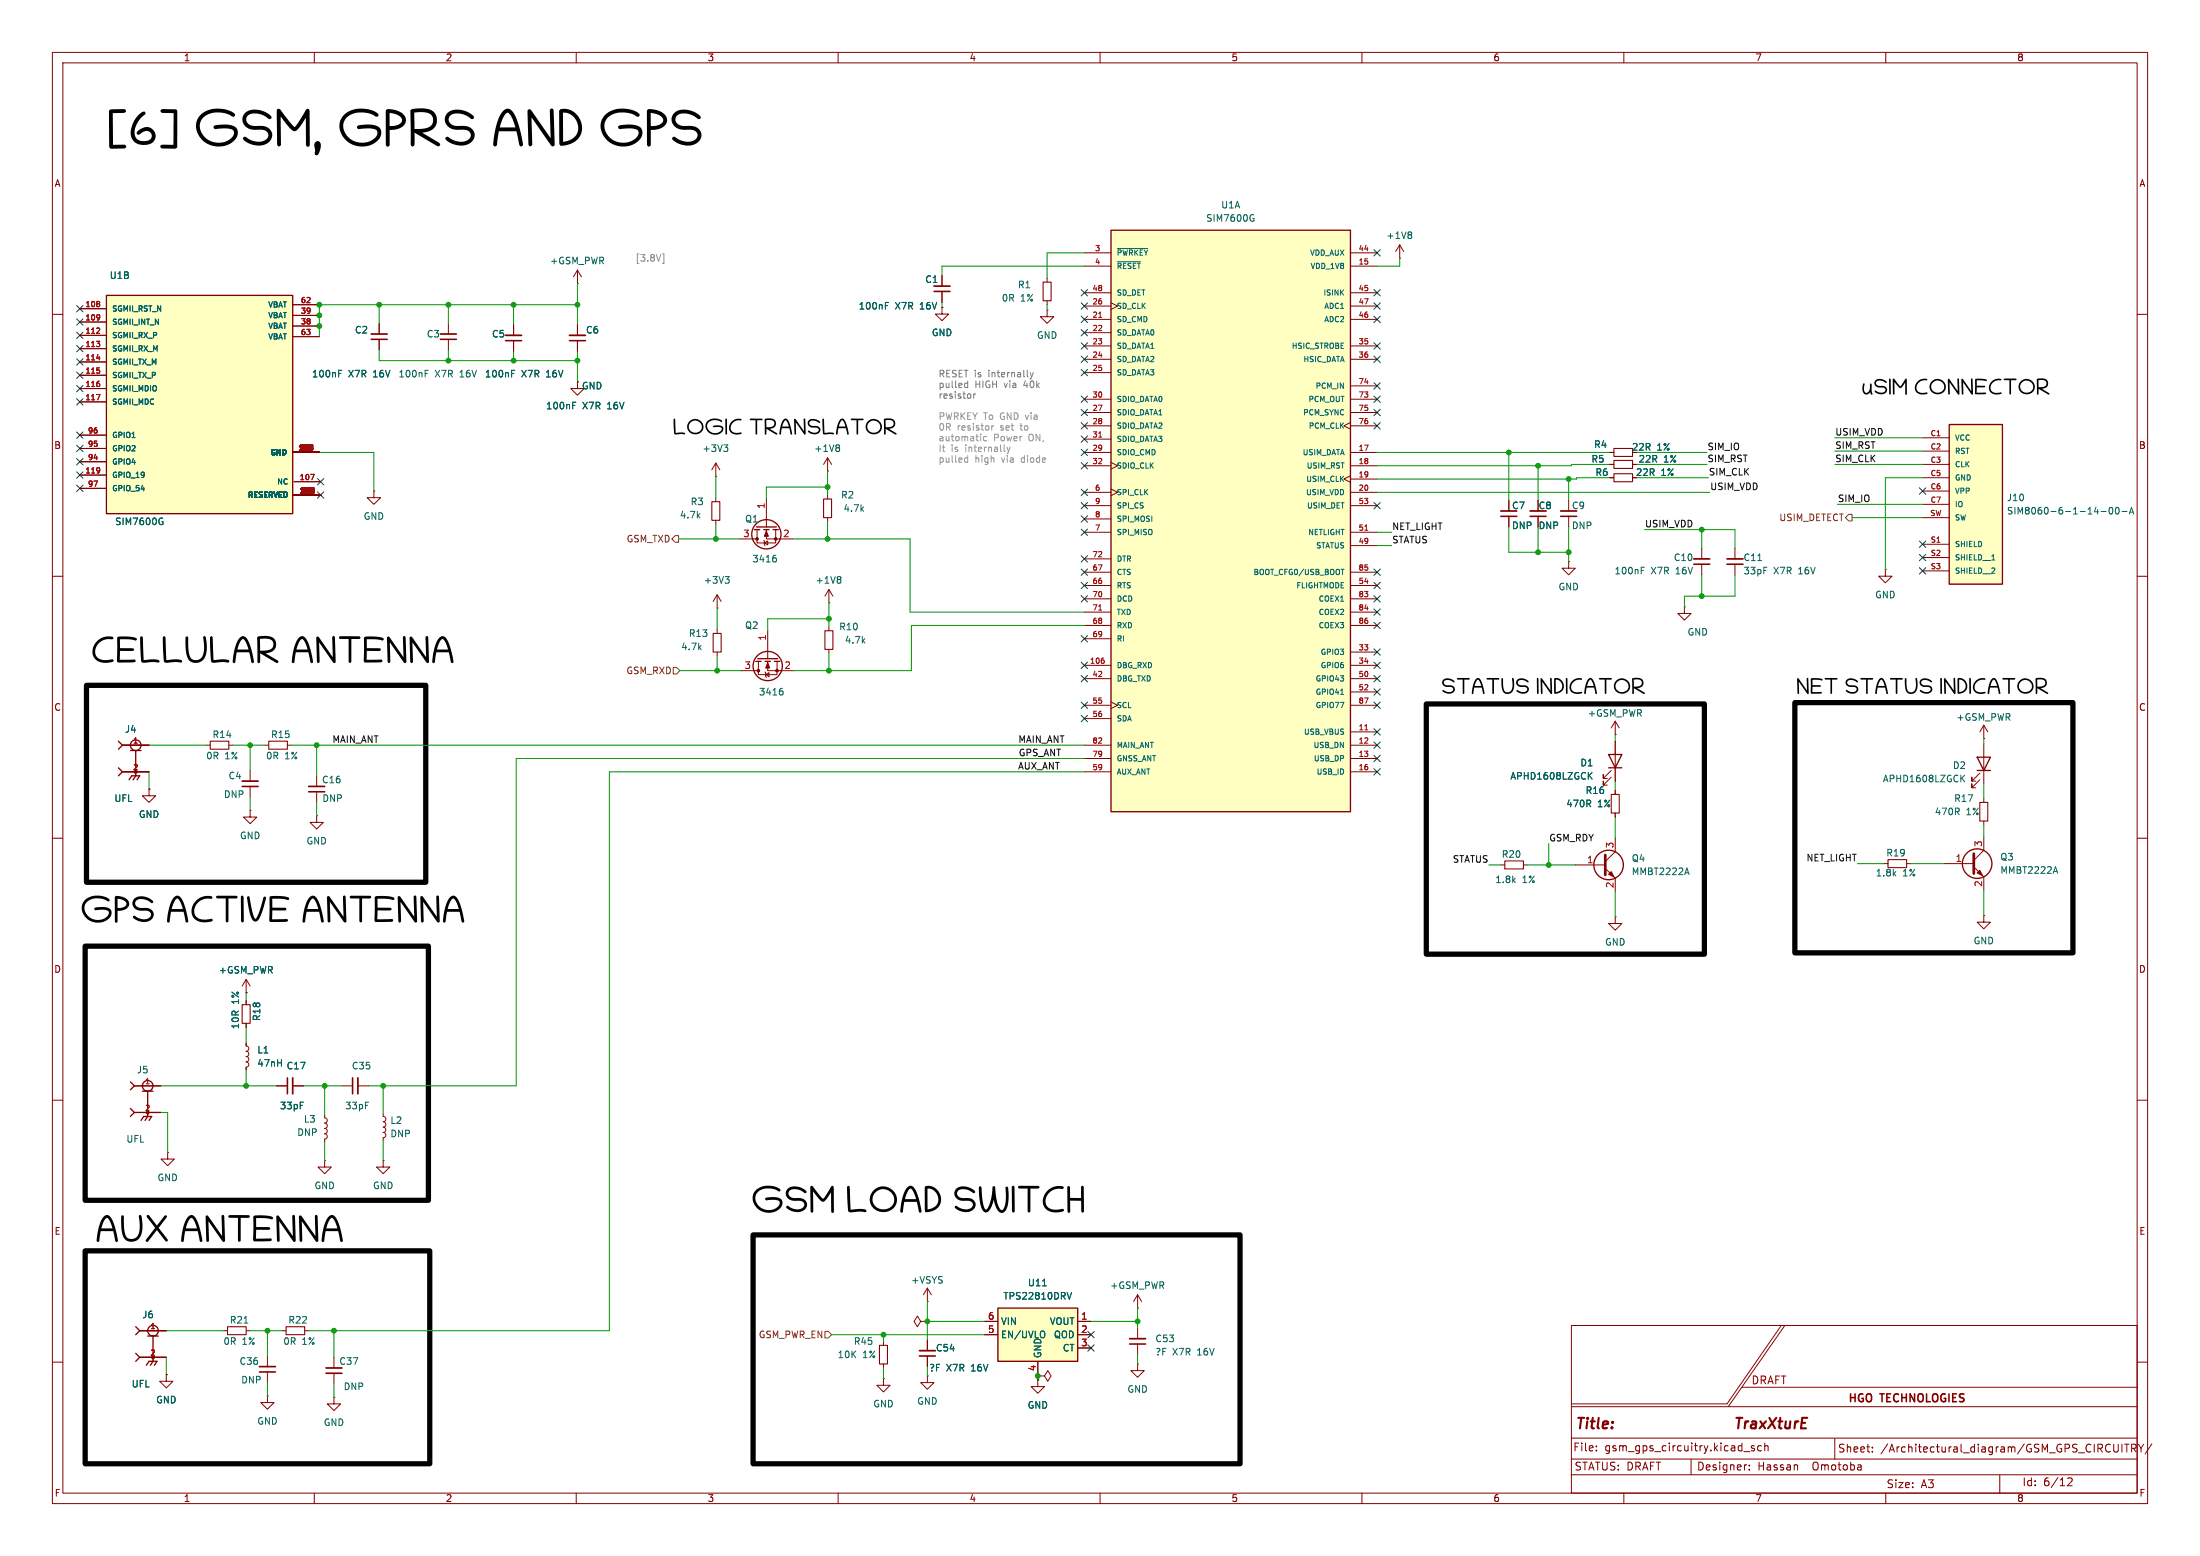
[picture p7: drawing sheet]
<svg xmlns="http://www.w3.org/2000/svg" width="420mm" height="297mm" viewBox="0 0 420 297" stroke-linecap="round" stroke-linejoin="round" font-family="sans-serif">
<g fill="none" stroke="#840000" stroke-width=".19">
<path d="M10 10h400v277h-400zM12 12h396v273h-396zM60 10v2M110 10v2M160 10v2M210 10v2M260 10v2M310 10v2M360 10v2M110.2 54.1h.1M110.2 51.6l-.7 1.2M110.2 51.6v2.5"/>
<path d="M110.2 51.6l.8 1.2M179.8 58.7v1.2h1.3l-1.3 1.3-1.2-1.3h1.2M179.8 58.7h.1M179.8 52.6v2M179.8 55.6v2.1M199.9 59.2v1.3h1.3l-1.3 1.2-1.3-1.2h1.3M199.9 59.2h.1M199.9 53.1v.7M199.9 57.4v.8M10 60h2M72.4 61.7v2.1M72.4 64.8v2"/>
<path d="M98 62v2M98 65v2.1M110.2 72.9v1.3h1.3l-1.3 1.2-1.2-1.2h1.2M110.2 72.9h.1M110.2 62v2M110.2 65v2.1M408 60h2M71.4 93.7v1.3h1.2l-1.2 1.3-1.3-1.3h1.3M71.4 93.7h.1M288 98.6v2M293.6 98.6v2M299.5 98.6v2"/>
<path d="M307.3 86.4h.8M307.3 88.6h.8M307.3 91.2h.8M311.7 88.6h.7M10 110h2M158.2 119.6v.8M299.5 107.2v1.3h1.2l-1.2 1.2-1.3-1.2h1.3M299.5 107.2h.1M408 110h2M136.9 120.1v.8M136.9 124.5v.7M141.5 128h3.3"/>
<path d="M144.8 126.2v2.6h3.5v-2.6M146 128.3l.3 1M146.2 128.8l.6-.4v.8zM146.6 126.2v1.8h5M146.6 120.4v5.3M158.2 124v.7M308.4 137.7l-.8 1.2M308.4 137.7v2.5M308.4 137.7l.7 1.2M10 160h2M308.4 140.2h.1M408 160h2"/>
<path d="M47 189.5h.1M47 186.9l.8 1.3M47 186.9v2.6M47 186.9l-.8 1.3M10 210h2M25.7 207.3h5M25.7 212.3h5M32 220v1.2h1.3l-1.3 1.3-1.3-1.3h1.3M32 220h.1M52.8 207.3h2.1M55.9 207.3h2M65.3 207.3h2"/>
<path d="M68.3 207.3h2.1M73.2 212.6v.5l.3 .1 .2 .4-.2 .4-.3 .1 .3 .1 .1 .3-.1 .5-.3 .1 .4 .3v.4l-.2 .3h-.2l.3 .2 .2 .4-.2 .3-.3 .2v.5M408 210h2M26.7 254h5M26.7 259.1h5M42.7 254h.7M47 254h.8M51.1 258.8v2.1M53.8 254h.8M58.2 254h.7M63.8 259.1v2M168.7 256v.8"/>
<path d="M175.8 252.2l-.7-1-.6 1 .6 1 .7-1h1.2M177 252.2h.1M177 248.4h.1M177 245.9v2.5M177 255.8v2M177 258.8v2.1M177 245.9l-.7 1.2M177 245.9l.8 1.2M300 253h108v32h-108zM340 253.1l-10.3 14.9h-29.6M340.7 253l-10.8 15.5M10 260h2"/>
<path d="M31.7 262.4v1.3h-1.2l1.2 1.2 1.3-1.2h-1.3M31.7 262.4h.1M51.1 266.4v1.3h-1.3l1.3 1.3 1.2-1.3h-1.2M51.1 266.4h.1M51.1 261.9v2M63.8 266.7v1.3h-1.3l1.3 1.2 1.2-1.2h-1.2M63.8 266.7h.1M63.8 262.1v2.1M168.7 263.1v1.3h1.2l-1.2 1.3-1.3-1.3h1.3M168.7 263.1h.1M168.7 260.3v.8M177 262.6v1.3h1.3l-1.3 1.3-1.2-1.3h1.2"/>
<path d="M177 262.6h.1M198.1 262.6h1.3l.6-1 .7 1-.7 1.1-.6-1.1M198.1 262.6h.1M198.1 263.4v1.3h1.3l-1.3 1.2-1.3-1.2h1.3M198.1 263.4h.1M217.2 260.3v1.3h1.2l-1.2 1.3-1.3-1.3h1.3M217.2 260.3h.1M300 278.5h108M300 274.5h108M300 268.5h108M304.8 276.8v.1M304.8 276v.2"/>
<path d="M322.8 278.5v2.9M332.6 264.8h75.5M332.9 277.1h1.1M333.3 279.6h.2M334 279.7v.1M334.9 276l-.4-.1-.2 .3 .1 .2 .5 .1v.4h-.6M336.3 276l-.5-.1-.3 .3 .2 .7h.6M336.9 276.1l.2-.2 .4 .1v.9M336.9 275.4v1.5M350.3 274.6v3.9M357.4 277v.2M357.4 276.2v.2"/>
<path d="M405.1 275.7v1.5M405.6 275.7h.8M406 275.7v1.5M406.9 276.5l.8-.1 .1-.2-.1-.4-.2-.1h-.6v1.5M407.3 276.5l.5 .7M408 260h2M408.2 275.7l.5 .8M408.7 276.5v.7M409.2 275.7l-.5 .8M410.8 275.6l-1.3 1.9M60 285v2M110 285v2"/>
<path d="M160 285v2M210 285v2M260 285v2M300 281.5h108M310 285v2M334 280.5v.1M360 285v2M381.8 281.6v3.4M394.7 282.2l.6-.1 .2 .1 .1 .3-.9 1.1h.9"/>
</g>
<g fill="none" stroke="#840000" stroke-width=".4">
<path d="M331.5 270.6h1.1M332.1 270.6l-.3 2M333.2 271.3l-.2 1.3M333.8 271.3l-.4 .1-.2 .3M334.4 271.4h.8l-.1 1.2M335.3 271.8l-.7 .1a.4 .4 0 0 0-.4 .3 .4 .4 0 0 0 .3 .4l.7-.1M336.1 271.3l.9 1.3M337.1 271.3l-1.2 1.3M337.8 270.6l1.1 2M339.1 270.6l-1.6 2M339.5 271.3h.8M339.9 270.6l-.2 1.7v.2l.4 .1"/>
<path d="M340.9 271.3v1.2a.57 .57 0 0 0 .7-.1M341.8 271.3l-.2 1.3"/>
</g>
<path d="M178.3 54.6h3.1M70.9 63.8h3M96.5 64h3.1M108.7 64h3.1M286.5 97.5h3.1M292.1 97.5h3M297.9 97.5h3.1M55.9 205.7v3.1M68.3 205.7v3.1M175.5 257.8h3.1M49.5 260.9h3.1M62.2 261.1h3.1" fill="none" stroke="#840000" stroke-width=".33"/>
<path d="M178.3 55.6h3.1M70.9 64.8h3M96.5 65h3.1M108.7 65h3.1M286.5 98.6h3.1M292.1 98.6h3M297.9 98.6h3.1M54.9 205.7v3.1M67.3 205.7v3.1M175.5 258.8h3.1M49.5 261.9h3.1M62.2 262.1h3.1" fill="none" stroke="#840000" stroke-width=".3"/>
<path d="M169 58.3h.4M169 57.7h.6M64.6 71.3h.5M64.6 70.7h.7M97.7 71.3h.4M97.7 70.7h.6M109.3 77.4h.5M109.3 76.8h.6M149.1 131.4h.3M149.3 131.9l.2 .2v.3l-.2 .3M46.6 252.5h.7" fill="none" stroke="#006464" stroke-width=".19"/>
<path d="M199.1 53.8h1.6v3.6h-1.6zM308.1 85.6h3.6v1.5h-3.6zM308.1 87.9h3.6v1.5h-3.6zM308.1 90.4h3.6v1.5h-3.6zM136.1 120.9h1.6v3.6h-1.6zM157.5 120.4h1.5v3.6h-1.5zM43.4 253.2h3.6v1.6h-3.6zM54.6 253.2h3.6v1.6h-3.6zM167.9 256.8h1.5v3.5h-1.5z" fill="none" stroke="#840000" stroke-width=".2"/>
<g fill="none" stroke="#840000" stroke-width=".25">
<path d="M144.3 126.2h1M144.7 125.7h3.8M146 126.2h1.1M147.8 126.2h1M24.9 211.6l.8 .7M24.9 206.5l.8 .8M25.7 212.3l-.8 .8M25.7 207.3l-.8 .7M25.7 207.3h5M25.7 212.3h5M26.9 213.9l.5-.8h1.6l-.6 .8M27.2 208.3h2"/>
<path d="M28.2 208.3v4.8l-.5 .8M25.9 258.3l.8 .8M25.9 253.2l.8 .8M26.7 259.1l-.8 .7M26.7 254l-.8 .8M26.7 254h5M26.7 259.1h5M28.2 255h2M29.2 255v4.8l-.5 .8M27.9 260.6l.5-.8h1.6l-.5 .8"/>
<circle cx="146.6" cy="127.1" r="2.79"/>
<circle cx="28.2" cy="207.3" r="1.02"/>
<circle cx="28.2" cy="212.3" r=".25"/>
<circle cx="29.2" cy="254" r="1.02"/>
<circle cx="29.2" cy="259.1" r=".25"/>
</g>
<g fill="#840000" stroke="#840000" stroke-width=".19">
<path d="M146.6 126.5l.3 1h-.7z"/>
<circle cx="148.3" cy="128" r=".25"/>
<circle cx="144.8" cy="128" r=".25"/>
</g>
<path d="M190.5 249.7h15.2v10.1h-15.2z" fill="#ffffc2"/>
<g fill="none" stroke="#840000" stroke-width=".25">
<path d="M307.1 144h2.5l-1.2 2.6zM307.1 146.6h2.5M190.5 249.7h15.2v10.1h-15.2z"/>
<circle cx="307.1" cy="165.1" r="2.82"/>
</g>
<g fill="none" stroke="#840000" stroke-width=".19">
<path d="M321.6 115.8v1.3h1.2l-1.2 1.3-1.3-1.3h1.3M321.6 115.8h.1M324.9 104.6v2.1M324.9 107.7v2M331.2 104.6v2.1M331.2 107.7v2M359.9 108.7v1.3h1.3l-1.3 1.3-1.3-1.3h1.3M359.9 108.7h.1M307.6 148.3l-1.5 1.6v-.8v.8h.7M307.6 147.1l-1.5 1.5v-.8v.8h.7M308.4 141.5v7.6M308.4 150.9v.7"/>
<path d="M308.4 155.2v.8M286.5 165.1h.8M290.8 165.1h.8M300.7 165.1h5.8M306.5 165.7l1.9 1.9v2.6M308.4 175v1.3h1.2l-1.2 1.2-1.3-1.2h1.3M308.4 175h.1M308.4 160v2.6l-1.9 1.9M359.7 164.8h.7M364 164.8h.7M62 216.4l.3 .2 .2 .3-.2 .4-.3 .1v.5M62 212.9v.5l.3 .1 .2 .4-.2 .3-.3 .2 .3 .1 .2 .4-.2 .3-.3 .2 .4 .2v.5l-.4 .3"/>
<path d="M62 221.5v1.3h1.2l-1.2 1.2-1.3-1.2h1.3M62 221.5h.1M73.2 221.5v1.3h1.2l-1.2 1.2-1.3-1.2h1.3M73.2 221.5h.1M188 252.2h2.5M188 254.8h2.5M198.1 259.8v2.6M205.7 252.2h2.6M205.7 254.8h2.6M205.7 257.3h2.6"/>
</g>
<path d="M313.3 108.9h.4M313.3 108.3h.6M335.6 107h.7M303.4 148l.5 .7M303.9 147.5l-.7 .7M321.7 166.6h.6M322 165.7l.5 1.2M199 245.4h.8M199.3 254.1l.2 .8M203.7 246.7l.4 1.3 .5-1.3" fill="none" stroke="#006464" stroke-width=".19"/>
<path d="M323.3 106.7h3.1M329.7 106.7h3" fill="none" stroke="#840000" stroke-width=".33"/>
<path d="M323.3 107.7h3.1M329.7 107.7h3" fill="none" stroke="#840000" stroke-width=".3"/>
<path d="M306.5 163.2v3.8" fill="none" stroke="#840000" stroke-width=".51"/>
<path d="M307.6 166.4l.5 1-1-.5z" fill="#840000" stroke="#840000" stroke-width=".19"/>
<path d="M307.6 151.6h1.5v3.6h-1.5zM287.3 164.3h3.5v1.6h-3.5zM360.4 164.1h3.6v1.5h-3.6z" fill="none" stroke="#840000" stroke-width=".2"/>
<path d="M372.1 81h10.2v30.5h-10.2z" fill="#ffffc2"/>
<g fill="none" stroke="#840000" stroke-width=".25">
<path d="M372.1 81h10.2v30.5h-10.2zM377.4 144.5h2.6l-1.3 2.6zM377.4 147.1h2.6"/>
<circle cx="377.4" cy="164.8" r="2.82"/>
</g>
<g fill="none" stroke="#840000" stroke-width=".19">
<path d="M85.6 61.7v2.1M85.6 64.8v2M367 83.6h5.1M367 86.1h5.1M367 88.6h5.1M367 91.2h5.1M367 93.7h5.1M367 96.3h5.1M367 98.8h5.1M367 103.9h5.1M367 106.4h5.1M367 109h5.1"/>
<path d="M378.7 138.4l-.7 1.3M378.7 138.4v2.6M378.7 138.4l.8 1.3M378 148.8l-1.6 1.6v-.8v.8h.8M378 147.6l-1.6 1.5v-.8v.8h.8M378.7 141h.1M378.7 142v7.6M378.7 152.4v.8M378.7 156.7v.8M378.7 159.8v2.5l-1.9 1.9M371.1 164.8h5.7M376.8 165.5l1.9 1.9v2.5"/>
<path d="M378.7 174.8v1.2h1.3l-1.3 1.3-1.3-1.3h1.3M378.7 174.8h.1"/>
</g>
<g fill="none" stroke="#006464" stroke-width=".19">
<path d="M81.2 71.3h.4M81.2 70.7h.6M401.1 97.6h1M402.7 97l.2-.2a.68 .68 0 0 1 .5 .7 .68 .68 0 0 1-.5 .6l-.3-.5zM404 96.9l.1-.1a.68 .68 0 0 1 .5 .7 .68 .68 0 0 1-.5 .6 .84 .84 0 0 1-.1-1.2zM405.1 97.6h1M406.5 98.1l.4-1.3 .4 1.3M406.6 97.8h.6M380.2 106.9h.6M374.5 148.5l.6 .7M375.1 148l-.8 .7M392.1 166.3h.6"/>
<path d="M392.4 165.4l.4 1.3"/>
</g>
<path d="M84.1 63.8h3" fill="none" stroke="#840000" stroke-width=".33"/>
<path d="M84.1 64.8h3" fill="none" stroke="#840000" stroke-width=".3"/>
<path d="M378 153.2h1.5v3.5h-1.5z" fill="none" stroke="#840000" stroke-width=".2"/>
<path d="M376.8 162.9v3.9" fill="none" stroke="#840000" stroke-width=".51"/>
<path d="M377.4 166.6l.6-.5 .5 1z" fill="#840000" stroke="#840000" stroke-width=".19"/>
<path d="M212.1 43.9h45.7v111h-45.7z" fill="#ffffc2"/>
<g fill="none" stroke="#840000" stroke-width=".25">
<path d="M212.1 43.9h45.7v111h-45.7zM144 101.1h1M144.4 100.6h3.8M145.8 101.1h1M147.6 101.1h1M22.6 146.6l.8 .7M22.6 141.5l.8 .7M23.4 147.3l-.8 .8M23.4 142.2l-.8 .8M23.4 142.2h5M23.4 147.3h5M24.6 148.8l.5-.7h1.6l-.5 .7"/>
<path d="M24.9 143.3h2M25.9 143.3v4.8l-.5 .7"/>
<circle cx="146.3" cy="102" r="2.79"/>
<circle cx="25.9" cy="142.2" r="1.02"/>
<circle cx="25.9" cy="147.3" r=".25"/>
</g>
<g fill="none" stroke="#840000" stroke-width=".19">
<path d="M207 50.8h5.1M207 58.4h5.1M207 48.3h5.1M207 55.9h5.1M212.1 57.8l1.3 .6-1.3 .7M257.8 50.8h5.1M257.8 58.4h5.1M257.8 48.3h5.1M257.8 55.9h5.1M267.2 49.3h.1M267.2 46.7l.8 1.3M267.2 46.7v2.6"/>
<path d="M267.2 46.7l-.8 1.3M207 61h5.1M207 63.5h5.1M207 66h5.1M207 68.6h5.1M207 71.1h5.1M207 78.7h5.1M207 76.2h5.1M257.8 61h5.1M257.8 66h5.1M257.8 68.6h5.1M257.8 78.7h5.1"/>
<path d="M257.8 76.2h5.1M257.8 73.7h5.1M136.7 90.9h.1M136.7 88.4v2.5M136.7 95v.8M136.7 99.3v.8M136.7 88.4l.7 1.3M136.7 88.4l-.8 1.3M146.3 95.3v5.3M158 89.9h.1M158 87.4v2.5M158 94.5v.8"/>
<path d="M158 98.8v.8M158 87.4l.7 1.2M158 87.4l-.8 1.2M207 86.4h5.1M207 88.9h5.1M207 94h5.1M207 81.3h5.1M207 83.8h5.1M207 96.5h5.1M207 99.1h5.1M212.1 88.3l1.3 .6-1.3 .6M212.1 93.3l1.3 .7-1.3 .6"/>
<path d="M257.8 90.8l-1.3 .6 1.3 .7M257.8 80.6l-1.3 .7 1.3 .6M257.8 86.4h5.1M257.8 88.9h5.1M257.8 91.4h5.1M257.8 94h5.1M257.8 81.3h5.1M257.8 96.5h5.1M136.9 116.1h.1M136.9 113.5l.8 1.3M136.9 113.5v2.6M136.9 113.5l-.8 1.3"/>
<path d="M141.2 102.9h3.3M144.5 101.1v2.5h3.6v-2.5M145.8 103.1l.2 1M145.9 103.6l.7-.3v.7zM146.3 101.1v1.8h5.1M158.2 115.1h.1M158.2 112.5l.8 1.3M158.2 112.5v2.6M158.2 112.5l-.7 1.3M207 101.6h5.1M207 111.8h5.1M207 109.2h5.1"/>
<path d="M207 119.4h5.1M207 114.3h5.1M207 116.8h5.1M207 106.7h5.1M257.8 104.1h5.1M257.8 101.6h5.1M257.8 111.8h5.1M257.8 109.2h5.1M257.8 119.4h5.1M257.8 114.3h5.1M257.8 116.8h5.1M207 127h5.1"/>
<path d="M207 129.5h5.1M207 134.6h5.1M207 137.2h5.1M207 121.9h5.1M212.1 134l1.3 .6-1.3 .7M257.8 127h5.1M257.8 139.7h5.1M257.8 124.5h5.1M257.8 129.5h5.1M257.8 132.1h5.1M257.8 134.6h5.1M23.4 142.2h5"/>
<path d="M23.4 147.3h5M28.4 150.6v1.3h-1.2l1.2 1.3 1.3-1.3h-1.3M28.4 150.6h.1M39.4 142.2h.7M43.7 142.2h.7M47.8 154.7v1.3h-1.3l1.3 1.2 1.2-1.2h-1.2M47.8 154.7h.1M47.8 147.1v2M47.8 150.1v2M50.5 142.2h.8M54.9 142.2h.7M60.5 155.7v1.3h-1.3l1.3 1.2 1.2-1.2h-1.2"/>
<path d="M60.5 155.7h.1M60.5 148.1v2M60.5 151.1v2.1M207 142.2h5.1M207 144.8h5.1M207 147.3h5.1M257.8 142.2h5.1M257.8 144.8h5.1M257.8 147.3h5.1M47 199.1v.5l.4 .2 .1 .3-.1 .4-.4 .2M47 191v.8M47 195.3v.8"/>
<path d="M47 200.7l.5 .3-.1 .5-.4 .2 .4 .1 .1 .4-.1 .3-.4 .2 .3 .1 .2 .4-.2 .4-.3 .1v.5M217.2 249.7h.1M217.2 247.1v2.6M217.2 253.5v2M217.2 256.5v2.1M217.2 247.1l-.8 1.3M217.2 247.1l.7 1.3"/>
</g>
<path d="M209.7 60.6h.6M209.7 83.4h.6M209.7 116.5h.6M260.5 101.2h.6M210.8 126.1v.4M260.5 139.3h.6" fill="none" stroke="#a90000" stroke-width=".19"/>
<g fill="none" stroke="#006464" stroke-width=".19">
<path d="M213.3 47.4h5.8M213.3 50h4.4M239 41h.3M239.2 41.7h.2v.4l-.4 .1M269.3 44.3l.2 .2-.2 .3 .2 .3v.2l-.2 .2M138.9 85.5l.1 .4-.3 .3M160.2 85.5l.1 .4-.3 .3M138.4 110.1h.8l-.4 .4M139 110.5l.2 .3v.3l-.2 .2M147.9 106h.2M148 106.5l.2 .2v.3l-.2 .3M160.3 110.1l.2 .2-.2 .3 .2 .2v.3l-.2 .2"/>
<path d="M256 108.7h.6M255.9 132.5h.6"/>
</g>
<path d="M46.2 149.1h3.1M58.9 150.1h3.1M215.6 255.5h3.1" fill="none" stroke="#840000" stroke-width=".33"/>
<path d="M46.2 150.1h3.1M58.9 151.1h3.1M215.6 256.5h3.1" fill="none" stroke="#840000" stroke-width=".3"/>
<path d="M135.9 95.8h1.5v3.5h-1.5zM157.2 95.3h1.5v3.5h-1.5zM40.1 141.5h3.6v1.5h-3.6zM51.3 141.5h3.6v1.5h-3.6zM46.2 191.8h1.6v3.5h-1.6z" fill="none" stroke="#840000" stroke-width=".2"/>
<g fill="#840000" stroke="#840000" stroke-width=".19">
<path d="M146.3 101.3l.4 1.1h-.8z"/>
<circle cx="148.1" cy="102.9" r=".25"/>
<circle cx="144.5" cy="102.9" r=".25"/>
</g>
<path d="M20.3 56.4h35.6v41.6h-35.6z" fill="#ffffc2"/>
<path d="M20.3 56.4h35.6v41.6h-35.6z" fill="none" stroke="#840000" stroke-width=".25"/>
<g fill="none" stroke="#840000" stroke-width=".19">
<path d="M15.2 58.9h5.1M55.9 58.2h5.1M179.8 58.7h.1M179.8 52.6v2M179.8 55.6v2.1M15.2 61.5h5.1M15.2 64h5.1M15.2 66.5h5.1M15.2 69.1h5.1M15.2 71.6h5.1M15.2 74.2h5.1M15.2 76.7h5.1"/>
<path d="M55.9 62.2h5.1M55.9 60.2h5.1M55.9 64.3h5.1M72.4 61.7v2.1M72.4 64.8v2M98 62v2M98 65v2.1M110.2 72.9h.1M110.2 62v2M110.2 65v2.1M15.2 90.7h5.1M15.2 88.1h5.1"/>
<path d="M15.2 85.6h5.1M15.2 83.1h5.1M15.2 93.2h5.1M55.9 86.4h5.1M56.1 94.5h5.1M56.1 91.9h5.1M288 98.6v2M293.6 98.6v2M307.3 86.4h.8M307.3 88.6h.8M307.3 91.2h.8M311.7 88.6h.7"/>
<path d="M23.4 142.2h5M23.4 147.3h5M28.4 150.6h.1M308.4 141.5v2.5M308.4 146.6v2.5M308.4 150.9v.7M308.4 155.2v.8M47 189.5h.1M47 191v.8M47 195.3v.8M47 199.1v.5M47 203.7v.5"/>
<path d="M52.8 207.3h2.1M55.9 207.3h2M26.7 254h5M26.7 259.1h5M177 255.8v2M177 258.8v2.1M188 252.2h2.5M188 254.8h2.5M198.1 259.8v2.6M205.7 252.2h2.6M205.7 254.8h2.6M205.7 257.3h2.6"/>
<path d="M31.7 262.4h.1M198.1 263.4h.1M198.1 262.6h.1"/>
</g>
<g fill="none" stroke="#a90000" stroke-width=".19">
<path d="M19 57.6v.3M19 58.1v.3M18.4 65.1h.6l-.3 .4M18.4 75.3h.7l-.4 1M18.5 68.4h.6M18.9 62.7l.1 .3-.6 .6h.6M19 60.2v.6M19 65.6v.5M19 70.7v.4M19 73.2v.5M19 60.5v.1M19 89.4v.6"/>
<path d="M19 89.7v.1M59 86h.7M59 85h.7l-.4 1M59.1 85.6h.6M59.3 94.1h.6M59.3 93.1h.6l-.3 .4M59.3 90.5h.7l-.5 1.1M59.4 93.8h.6M59.6 85.2l.1 .1M59.6 85.1v.8M59.6 85.4v.4M59.7 85.2l-.1 .1"/>
<path d="M59.7 85.4v.2M59.7 85.2l-.1 .2M59.7 85l-.4 .3M59.9 93.3v.7M59.9 93.2v.3M59.9 93.6v.1M59.9 93.7v.2"/>
</g>
<g fill="none" stroke="#006464" stroke-width=".19">
<path d="M169 58.3h.4M169 57.7h.6M64.6 71.3h.5M64.6 70.7h.7M97.7 71.3h.4M97.7 70.7h.6M109.3 77.4h.5M109.3 76.8h.6M30.8 98.9h.3M30.9 99.6h.2v.4l-.3 .1M303.4 148l.5 .7M303.9 147.5l-.7 .7"/>
<path d="M199 245.4h.8M199.3 254.1l.2 .8M203.7 246.7l.4 1.3 .5-1.3"/>
</g>
<path d="M352.9 98.2h.7v1.2h-.7l-.6-.6zM128.9 102.2h.6v1.3h-.6l-.6-.6zM128.5 127.4h.7l.6 .6-.6 .7h-.7zM157.5 254.1h.6l.6 .7-.6 .6h-.6z" fill="none" stroke="#725600" stroke-width=".19"/>
<path d="M184.2 88.2h.5M184.7 87v1.2M188.4 83.4l-.4-.1-.2 .2 .1 .6h.5M189.3 81.3v.8M189.7 81.3l-.4 .2M192.2 85.3l.3 .9M192.5 86.2l-.3 .4M192.8 85.3l-.3 .9" fill="none" stroke="#989898" stroke-width=".19"/>
<path d="M184.2 73.9h.5M184.2 73.2h.5M184.7 72.7v1.3M185.9 75.2v.8M186.2 75.2l-.3 .2M196.6 71.1l.3 .8M196.9 71.9l-.3 .5M197.3 71.1l-.4 .8" fill="none" stroke="#7f7f7f" stroke-width=".19"/>
<path d="M126.4 48.5h.3v1.8h-.3" fill="none" stroke="#8f8f8f" stroke-width=".19"/>
<path d="M16.5 130.8h64.8v37.6h-64.8zM272.3 134.4h53.1v47.7h-53.1zM342.6 134.1h53.1v47.8h-53.1zM16.3 180.6h65.5v48.5h-65.5zM16.3 238.8h65.7v40.6h-65.7zM143.8 235.7h92.9v43.7h-92.9z" fill="none" stroke="#000" stroke-width="1"/>
<g fill="none" stroke="#009600" stroke-width=".19">
<path d="M72.4 58.2v3.5M85.6 58.2v3.5M98 58.2v3.8M110.2 58.2h-49.2v6.1M110.2 54.1v7.9M179.8 57.7v1M199.9 58.2v1M207 50.8h-27.2v1.8M207 48.3h-7.1v4.8M267.2 49.3v1.5h-4.3M72.4 66.8v2h37.8M85.6 66.8v2"/>
<path d="M98 67.1v1.7M110.2 67.1v5.8M61 86.4h10.4v7.3M136.7 90.9v4.1M158 93h-11.7v2.3M158 89.9v4.6M158 99.6v3.3M262.9 86.4h44.4M262.9 94h63.5M288 86.4v9.1M293.6 88.9v6.6M299.5 91.4v4.1"/>
<path d="M307.3 88.6h-7.3v.3h-37.1M307.3 91.2h-6.3v.2h-38.1M312.4 88.6h13.5M312.4 91.2h13.7M312.4 86.4h13.5M350.3 88.6h16.7M350.3 83.6h16.7M350.3 86.1h16.7M350.8 96.3h16.2M353.6 98.8h13.4M367 91.2h-7.1v17.5M129.5 102.9h11.7"/>
<path d="M136.7 100.1v2.8M136.9 116.1v4M151.4 102.9h22.3v13.9h33.3M158.2 118.1h-11.6v2.3M158.2 115.1v4.5M207 119.4h-33v8.6h-22.4M262.9 101.6h2.8M262.9 104.1h2.8M288 100.6v4.8h11.5M293.6 100.6v4.8M299.5 100.6v6.6M313.9 101.1h17.3v3.5"/>
<path d="M324.9 101.1v3.5M324.9 109.7v4.1M331.2 109.7v4.1h-9.6v2M129.8 128h11.7M136.9 125.2v2.8M158.2 124.7v3.3M28.4 142.2h11M28.4 147.3v3.3M44.4 142.2h6.1M47.8 142.2v4.9M47.8 152.1v2.6M55.6 142.2h151.4"/>
<path d="M60.5 142.2v5.9M60.5 153.2v2.5M207 144.8h-108.4v62.5h-28.2M207 147.3h-90.7v106.7h-57.4M308.4 140.2v1.3M308.4 149.1v1.8M308.4 156v4M378.7 141v1M378.7 149.6v2.8M378.7 157.5v2.3M284.2 165.1h2.3M291.6 165.1h9.1"/>
<path d="M295.7 161v4.1M308.4 170.2v4.8M354.6 164.8h5.1M364.7 164.8h6.4M378.7 169.9v4.9M47 189.5v1.5M47 196.1v3M30.7 207.3h22.1M30.7 212.3h1.3v7.7M47 204.2v3.1M57.9 207.3h7.4M62 207.3v5.6"/>
<path d="M62 217.9v3.6M73.2 207.3v5.3M73.2 217.7v3.8M31.7 254h11M31.7 259.1v3.3M47.8 254h6M51.1 254v4.8M63.8 254v5.1M158.7 254.8h29.3M168.7 254.8v1.2M177 248.4v7.4M177 252.2h11"/>
<path d="M208.3 252.2h8.9M217.2 249.7v3.8M217.2 258.6v1.7M51.1 263.9v2.5M63.8 264.2v2.5M168.7 261.1v2M177 260.9v1.7M198.1 262.4v1"/>
</g>
<g fill="none" stroke="#000084" stroke-width=".19">
<path d="M14.6 58.3l1.2 1.2M15.8 58.3l-1.2 1.2M206.4 55.3l1.2 1.2M206.4 57.8l1.2 1.2M207.6 55.3l-1.2 1.2M207.6 57.8l-1.2 1.2M262.3 47.7l1.2 1.2M262.3 57.8l1.2 1.2M262.3 55.3l1.2 1.2M263.5 57.8l-1.2 1.2M263.5 55.3l-1.2 1.2M263.5 47.7l-1.2 1.2"/>
<path d="M14.6 71l1.2 1.2M14.6 68.5l1.2 1.2M14.6 63.4l1.2 1.2M14.6 73.6l1.2 1.2M14.6 65.9l1.2 1.3M14.6 76.1l1.2 1.2M14.6 60.9l1.2 1.2M15.8 71l-1.2 1.2M15.8 68.5l-1.2 1.2M15.8 63.4l-1.2 1.2M15.8 73.6l-1.2 1.2M15.8 65.9l-1.2 1.3"/>
<path d="M15.8 76.1l-1.2 1.2M15.8 60.9l-1.2 1.2M206.4 70.5l1.2 1.2M206.4 75.6l1.2 1.2M206.4 60.4l1.2 1.2M206.4 65.4l1.2 1.2M206.4 68l1.2 1.2M206.4 62.9l1.2 1.2M206.4 78.1l1.2 1.2M207.6 70.5l-1.2 1.2M207.6 75.6l-1.2 1.2M207.6 60.4l-1.2 1.2"/>
<path d="M207.6 65.4l-1.2 1.2M207.6 68l-1.2 1.2M207.6 62.9l-1.2 1.2M207.6 78.1l-1.2 1.2M262.3 60.4l1.2 1.2M262.3 73.1l1.2 1.2M262.3 65.4l1.2 1.2M262.3 68l1.2 1.2M262.3 75.6l1.2 1.2M262.3 78.1l1.2 1.2M263.5 73.1l-1.2 1.2M263.5 65.4l-1.2 1.2"/>
<path d="M263.5 78.1l-1.2 1.2M263.5 60.4l-1.2 1.2M263.5 68l-1.2 1.2M263.5 75.6l-1.2 1.2M14.6 85l1.2 1.2M14.6 92.6l1.2 1.2M14.6 82.4l1.2 1.3M14.6 87.5l1.2 1.2M14.6 90.1l1.2 1.2M15.8 85l-1.2 1.2M15.8 92.6l-1.2 1.2M15.8 82.4l-1.2 1.3"/>
<path d="M15.8 87.5l-1.2 1.2M15.8 90.1l-1.2 1.2M60.6 91.3l1.2 1.3M60.6 93.9l1.2 1.2M61.8 91.3l-1.2 1.3M61.8 93.9l-1.2 1.2M206.4 80.7l1.2 1.2M206.4 88.3l1.2 1.2M206.4 85.8l1.2 1.2M206.4 83.2l1.2 1.2M206.4 93.4l1.2 1.2M206.4 95.9l1.2 1.2"/>
<path d="M206.4 98.5l1.2 1.2M207.6 80.7l-1.2 1.2M207.6 88.3l-1.2 1.2M207.6 85.8l-1.2 1.2M207.6 83.2l-1.2 1.2M207.6 93.4l-1.2 1.2M207.6 95.9l-1.2 1.2M207.6 98.5l-1.2 1.2M262.3 95.9l1.2 1.2M262.3 80.7l1.2 1.2M263.5 95.9l-1.2 1.2M263.5 80.7l-1.2 1.2"/>
<path d="M366.4 93.1l1.2 1.2M367.6 93.1l-1.2 1.2M206.4 108.6l1.2 1.2M206.4 113.7l1.2 1.2M206.4 111.2l1.2 1.2M206.4 106.1l1.2 1.2M206.4 101l1.2 1.2M207.6 108.6l-1.2 1.2M207.6 113.7l-1.2 1.2M207.6 111.2l-1.2 1.2M207.6 106.1l-1.2 1.2M207.6 101l-1.2 1.2"/>
<path d="M262.3 113.7l1.2 1.2M262.3 108.6l1.2 1.2M262.3 111.2l1.2 1.2M262.3 116.2l1.2 1.2M262.3 118.8l1.2 1.2M263.5 113.7l-1.2 1.2M263.5 108.6l-1.2 1.2M263.5 111.2l-1.2 1.2M263.5 116.2l-1.2 1.2M263.5 118.8l-1.2 1.2M366.4 108.4l1.2 1.2M366.4 105.8l1.2 1.2"/>
<path d="M366.4 103.3l1.2 1.2M367.6 108.4l-1.2 1.2M367.6 105.8l-1.2 1.2M367.6 103.3l-1.2 1.2M206.4 126.4l1.2 1.2M206.4 128.9l1.2 1.2M206.4 121.3l1.2 1.2M206.4 136.6l1.2 1.2M206.4 134l1.2 1.2M207.6 126.4l-1.2 1.2M207.6 128.9l-1.2 1.2M207.6 121.3l-1.2 1.2"/>
<path d="M207.6 136.6l-1.2 1.2M207.6 134l-1.2 1.2M262.3 134l1.2 1.2M262.3 128.9l1.2 1.2M262.3 126.4l1.2 1.2M262.3 123.9l1.2 1.2M262.3 131.5l1.2 1.2M262.3 139.1l1.2 1.2M263.5 134l-1.2 1.2M263.5 128.9l-1.2 1.2M263.5 126.4l-1.2 1.2M263.5 123.9l-1.2 1.2"/>
<path d="M263.5 131.5l-1.2 1.2M263.5 139.1l-1.2 1.2M262.3 144.2l1.2 1.2M262.3 141.6l1.2 1.2M262.3 146.7l1.2 1.2M263.5 144.2l-1.2 1.2M263.5 141.6l-1.2 1.2M263.5 146.7l-1.2 1.2M207.7 254.2l1.2 1.2M207.7 256.7l1.2 1.2M208.9 254.2l-1.2 1.2M208.9 256.7l-1.2 1.2"/>
</g>
<g fill="#009600" stroke="#009600" stroke-width=".19">
<circle cx="61" cy="58.2" r=".46"/>
<circle cx="61" cy="60.2" r=".46"/>
<circle cx="72.4" cy="58.2" r=".46"/>
<circle cx="61" cy="62.2" r=".46"/>
<circle cx="136.7" cy="102.9" r=".46"/>
<circle cx="158" cy="102.9" r=".46"/>
<circle cx="158" cy="93" r=".46"/>
<circle cx="60.5" cy="142.2" r=".46"/>
<circle cx="47.8" cy="142.2" r=".46"/>
<circle cx="47" cy="207.3" r=".46"/>
<circle cx="63.8" cy="254" r=".46"/>
<circle cx="51.1" cy="254" r=".46"/>
<circle cx="158.2" cy="128" r=".46"/>
<circle cx="158.2" cy="118.1" r=".46"/>
<circle cx="136.9" cy="128" r=".46"/>
<circle cx="110.2" cy="58.2" r=".46"/>
<circle cx="98" cy="68.8" r=".46"/>
<circle cx="98" cy="58.2" r=".46"/>
<circle cx="85.6" cy="58.2" r=".46"/>
<circle cx="85.6" cy="68.8" r=".46"/>
<circle cx="110.2" cy="68.8" r=".46"/>
<circle cx="62" cy="207.3" r=".46"/>
<circle cx="73.2" cy="207.3" r=".46"/>
<circle cx="324.9" cy="113.8" r=".46"/>
<circle cx="198.1" cy="262.6" r=".46"/>
<circle cx="177" cy="252.2" r=".46"/>
<circle cx="168.7" cy="254.8" r=".46"/>
<circle cx="217.2" cy="252.2" r=".46"/>
<circle cx="288" cy="86.4" r=".46"/>
<circle cx="293.6" cy="88.9" r=".46"/>
<circle cx="299.5" cy="105.4" r=".46"/>
<circle cx="299.5" cy="91.4" r=".46"/>
<circle cx="293.6" cy="105.4" r=".46"/>
<circle cx="324.9" cy="101.1" r=".46"/>
<circle cx="295.7" cy="165.1" r=".46"/>
</g>
<text font-size="9.7" x="20.3" y="30.3">[6] GSM, GPRS ANDGPS</text>
<g font-size="7">
<text x="17.3" y="128.3">CELLULARANTENNA</text>
<text x="15.2" y="177.8">GPS ACTIVEANTENNA</text>
<text x="143.3" y="233.2">GSM LOADSWITCH</text>
<text x="18.1" y="238.7">AUX ANTENNA</text>
</g>
<g font-size="4.2">
<text x="355.3" y="76.3">uSIMCONNECTOR</text>
<text x="128.4" y="84">LOGIC TRANSLATOR</text>
<text x="275.1" y="133.5">STATUS INDICATOR</text>
<text x="342.9" y="133.5">NET STATUS INDICATOR</text>
</g>
<g font-size="2.8" fill="#840000">
<text x="300.6" y="273.3">Title:</text>
<text x="342.8" y="273.3">TraxXturE</text>
</g>
<g font-size="2.1" fill="#840000">
<text x="334.3" y="264.4">DRAFT</text>
<text x="352.5" y="268.1">HGO</text>
<text x="358.9" y="268.1">TECHNOLOGIES</text>
<text x="300.2" y="277.2">File:</text>
<text x="300.5" y="280.9">STATUS: DRAFT</text>
<text x="306.3" y="277.2">gsm_gps_circuitry.kicad_sch</text>
<text x="323.8" y="280.9">Designer:</text>
<text x="335.5" y="280.9">Hassan</text>
<text x="346.2" y="280.9">Omotoba</text>
<text x="350.8" y="277.5">Sheet:</text>
<text x="359" y="277.5">/Architectural_diagram/GSM_GPS_CIRCUITRY/</text>
<text x="360" y="284.3">Size:</text>
<text x="366.7" y="284.3">A3</text>
<text x="386" y="283.9">Id:</text>
<text x="390.1" y="283.9">6/12</text>
</g>
<g font-size="1.8" fill="#840000">
<text x="35" y="11.9">1</text>
<text x="85" y="11.9">2</text>
<text x="135" y="11.9">3</text>
<text x="185" y="11.9">4</text>
<text x="235" y="11.9">5</text>
<text x="285" y="11.9">6</text>
<text x="335" y="11.9">7</text>
<text x="385" y="11.9">8</text>
<text x="10.3" y="35.9">A</text>
<text x="408.3" y="35.9">A</text>
<text x="10.3" y="85.9">B</text>
<text x="311.5" y="86.2">22R</text>
<text x="408.2" y="85.9">B</text>
<text x="312.2" y="91">22R</text>
<text x="288.6" y="97.4">C7</text>
<text x="293.6" y="97.4">C8</text>
<text x="10.3" y="135.9">C</text>
<text x="408.2" y="135.9">C</text>
<text x="10.3" y="185.9">D</text>
<text x="408.2" y="185.9">D</text>
<text x="10.3" y="235.9">E</text>
<text x="408.3" y="235.9">E</text>
<text x="10.3" y="285.9">F</text>
<text x="35" y="286.9">1</text>
<text x="85" y="286.9">2</text>
<text x="135" y="286.9">3</text>
<text x="185" y="286.9">4</text>
<text x="235" y="286.9">5</text>
<text x="285" y="286.9">6</text>
<text x="335" y="286.9">7</text>
<text x="385" y="286.9">8</text>
<text x="408.3" y="285.9">F</text>
</g>
<g font-size="1.8" fill="#006464">
<text x="233" y="40">U1A</text>
<text x="230.2" y="42.5">SIM7600G</text>
<text x="264.6" y="45.8">+1V8</text>
<text x="20.9" y="53.4">U1B</text>
<text x="104.9" y="50.6">+GSM_PWR</text>
<text x="163.8" y="59.3">100nF</text>
<text x="170.9" y="59.3">X7R</text>
<text x="175.7" y="59.3">16V</text>
<text x="176.5" y="54.2">C1</text>
<text x="191.2" y="57.8">0R</text>
<text x="194.2" y="55.2">R1</text>
<text x="194.8" y="57.8">1%</text>
<text x="67.7" y="63.8">C2</text>
<text x="81.4" y="64.6">C3</text>
<text x="93.8" y="64.6">C5</text>
<text x="111.8" y="63.9">C6</text>
<text x="177.8" y="64.4">GND</text>
<text x="197.9" y="64.9">GND</text>
<text x="59.5" y="72.2">100nF</text>
<text x="66.5" y="72.2">X7R</text>
<text x="71.4" y="72.2">16V</text>
<text x="76" y="72.2">100nF</text>
<text x="83" y="72.2">X7R</text>
<text x="87.9" y="72.2">16V</text>
<text x="92.5" y="72.2">100nF</text>
<text x="99.5" y="72.2">X7R</text>
<text x="104.4" y="72.2">16V</text>
<text x="111" y="74.5">GND</text>
<text x="104.1" y="78.3">100nF</text>
<text x="111.2" y="78.3">X7R</text>
<text x="116" y="78.3">16V</text>
<text x="134" y="86.5">+3V3</text>
<text x="155.3" y="86.5">+1V8</text>
<text x="303.7" y="88.5">R5</text>
<text x="304.2" y="85.7">R4</text>
<text x="312.7" y="88.5">22R</text>
<text x="316.3" y="86.2">1%</text>
<text x="317.6" y="88.5">1%</text>
<text x="160.5" y="95.4">R2</text>
<text x="304.5" y="91">R6</text>
<text x="317.1" y="91">1%</text>
<text x="383" y="95.9">J10</text>
<text x="21.9" y="100.4">SIM7600G</text>
<text x="69.3" y="99.4">GND</text>
<text x="129.7" y="99.2">4.7k</text>
<text x="131.8" y="96.6">R3</text>
<text x="142.1" y="99.9">Q1</text>
<text x="160.9" y="97.9">4.7k</text>
<text x="288.6" y="101.2">DNP</text>
<text x="293.6" y="101.2">DNP</text>
<text x="300" y="97.4">C9</text>
<text x="300" y="101.2">DNP</text>
<text x="383" y="98.4">SIM8060-6-1-14-00-A</text>
<text x="143.5" y="107.5">3416</text>
<text x="319.4" y="107.3">C10</text>
<text x="332.7" y="107.3">C11</text>
<text x="134.3" y="111.6">+3V3</text>
<text x="155.6" y="111.6">+1V8</text>
<text x="297.4" y="112.9">GND</text>
<text x="308.1" y="109.8">100nF</text>
<text x="315.2" y="109.8">X7R</text>
<text x="320" y="109.8">16V</text>
<text x="332.7" y="109.8">33pF</text>
<text x="338.6" y="109.8">X7R</text>
<text x="343.4" y="109.8">16V</text>
<text x="357.9" y="114.4">GND</text>
<text x="130" y="124.3">4.7k</text>
<text x="131.4" y="121.8">R13</text>
<text x="142.1" y="120.2">Q2</text>
<text x="160.1" y="120.5">R10</text>
<text x="161.2" y="123">4.7k</text>
<text x="322.1" y="121.5">GND</text>
<text x="144.8" y="132.9">3416</text>
<text x="303" y="137">+GSM_PWR</text>
<text x="373.4" y="137.8">+GSM_PWR</text>
<text x="23.8" y="140.1">J4</text>
<text x="40.5" y="141.1">R14</text>
<text x="51.6" y="141.1">R15</text>
<text x="39.3" y="145.1">0R</text>
<text x="42.9" y="145.1">1%</text>
<text x="43.5" y="148.9">C4</text>
<text x="50.7" y="145.1">0R</text>
<text x="54.3" y="145.1">1%</text>
<text x="61.4" y="149.7">C16</text>
<text x="288.2" y="149">APHD1608LZGCK</text>
<text x="301.6" y="146.5">D1</text>
<text x="359.4" y="149.5">APHD1608LZGCK</text>
<text x="372.7" y="147">D2</text>
<text x="21.7" y="153.3">UFL</text>
<text x="42.7" y="152.5">DNP</text>
<text x="61.4" y="153.3">DNP</text>
<text x="298.9" y="154.3">470R</text>
<text x="302.6" y="151.7">R16</text>
<text x="305" y="154.3">1%</text>
<text x="369.3" y="155.8">470R</text>
<text x="373" y="153.3">R17</text>
<text x="375.3" y="155.8">1%</text>
<text x="26.4" y="156.3">GND</text>
<text x="45.7" y="160.4">GND</text>
<text x="58.4" y="161.4">GND</text>
<text x="286.6" y="163.9">R20</text>
<text x="311.4" y="164.7">Q4</text>
<text x="311.4" y="167.2">MMBT2222A</text>
<text x="358" y="167.5">1.8k</text>
<text x="360" y="163.7">R19</text>
<text x="363.2" y="167.5">1%</text>
<text x="381.8" y="164.4">Q3</text>
<text x="381.8" y="167">MMBT2222A</text>
<text x="285.4" y="168.8">1.8k</text>
<text x="290.6" y="168.8">1%</text>
<text x="306.3" y="180.7">GND</text>
<text x="376.7" y="180.4">GND</text>
<text x="41.7" y="186">+GSM_PWR</text>
<text x="45.8" y="191.7" transform="rotate(-90 45.8 191.7)">1%</text>
<text x="45.8" y="196.5" transform="rotate(-90 45.8 196.5)">10R</text>
<text x="49.9" y="195" transform="rotate(-90 49.9 195)">R18</text>
<text x="49" y="203.8">47nH</text>
<text x="49" y="201.3">L1</text>
<text x="26.1" y="205.1">J5</text>
<text x="54.6" y="204.3">C17</text>
<text x="67.1" y="204.3">C35</text>
<text x="53.3" y="211.9">33pF</text>
<text x="57.9" y="214.5">L3</text>
<text x="65.8" y="211.9">33pF</text>
<text x="74.4" y="214.7">L2</text>
<text x="24" y="218.3">UFL</text>
<text x="56.7" y="217">DNP</text>
<text x="74.4" y="217.3">DNP</text>
<text x="30" y="225.7">GND</text>
<text x="59.9" y="227.2">GND</text>
<text x="71.1" y="227.2">GND</text>
<text x="173.9" y="245.2">+VSYS</text>
<text x="196.1" y="245.7">U11</text>
<text x="27.1" y="251.8">J6</text>
<text x="191.5" y="248.3">TPS22810DRV</text>
<text x="211.8" y="246.2">+GSM_PWR</text>
<text x="42.6" y="256.9">0R</text>
<text x="43.8" y="252.8">R21</text>
<text x="46.2" y="256.9">1%</text>
<text x="54" y="256.9">0R</text>
<text x="54.9" y="252.8">R22</text>
<text x="57.6" y="256.9">1%</text>
<text x="162.9" y="256.9">R45</text>
<text x="191" y="255.6">EN/UVLO</text>
<text x="191" y="253.1">VIN</text>
<text x="200.3" y="253.1">VOUT</text>
<text x="201.1" y="255.6">QOD</text>
<text x="220.5" y="256.4">C53</text>
<text x="45.6" y="260.7">C36</text>
<text x="64.7" y="260.7">C37</text>
<text x="159.8" y="259.4">10K</text>
<text x="164.7" y="259.4">1%</text>
<text x="177.3" y="262">?F</text>
<text x="178.6" y="258.2">C54</text>
<text x="180.6" y="262">X7R</text>
<text x="185.5" y="262">16V</text>
<text x="199" y="259.3" transform="rotate(-90 199 259.3)">GND</text>
<text x="202.8" y="258.2">CT</text>
<text x="220.5" y="258.9">?F</text>
<text x="223.8" y="258.9">X7R</text>
<text x="228.7" y="258.9">16V</text>
<text x="25" y="265">UFL</text>
<text x="29.7" y="268.1">GND</text>
<text x="46" y="264.3">DNP</text>
<text x="65.5" y="265.5">DNP</text>
<text x="166.6" y="268.8">GND</text>
<text x="175" y="268.3">GND</text>
<text x="196.1" y="269.1">GND</text>
<text x="215.1" y="266">GND</text>
<text x="49" y="272.1">GND</text>
<text x="61.7" y="272.4">GND</text>
</g>
<text font-size="1.8" fill="#8f8f8f" x="121.2" y="50.1">[3.8V]</text>
<g font-size="1.8" fill="#7f7f7f">
<text x="179.1" y="72.2">RESET is</text>
<text x="179.1" y="74.3">pulled</text>
<text x="179.1" y="76.3">resistor</text>
<text x="186.1" y="74.3">HIGH</text>
<text x="188.8" y="72.2">internally</text>
<text x="191.8" y="74.3">via</text>
<text x="195.7" y="74.3">40k</text>
</g>
<g font-size="1.8" fill="#989898">
<text x="179.1" y="80.3">PWRKEY To GND via</text>
<text x="179.1" y="82.4">0R</text>
<text x="182.7" y="82.4">resistor</text>
<text x="191.1" y="82.4">set</text>
<text x="195.1" y="82.4">to</text>
<text x="179.1" y="84.4">automatic</text>
<text x="179.1" y="86.5">It</text>
<text x="179.1" y="88.5">pulled</text>
<text x="181.6" y="86.5">is</text>
<text x="184.4" y="86.5">internally</text>
<text x="186.1" y="88.5">high</text>
<text x="189.7" y="84.4">Power</text>
<text x="191.3" y="88.5">via</text>
<text x="195.2" y="88.5">diode</text>
<text x="196.5" y="84.4">ON,</text>
</g>
<g font-size="1.8" fill="#0f0f0f">
<text x="350.3" y="83.2">USIM_VDD</text>
<text x="325.9" y="86">SIM_IO</text>
<text x="325.9" y="88.3">SIM_RST</text>
<text x="350.3" y="88.3">SIM_CLK</text>
<text x="350.3" y="85.8">SIM_RST</text>
<text x="326.1" y="90.8">SIM_CLK</text>
<text x="326.4" y="93.6">USIM_VDD</text>
<text x="350.8" y="95.9">SIM_IO</text>
<text x="265.7" y="101.3">NET_LIGHT</text>
<text x="313.9" y="100.7">USIM_VDD</text>
<text x="265.7" y="103.8">STATUS</text>
<text x="63.4" y="141.9">MAIN_ANT</text>
<text x="194.3" y="141.9">MAIN_ANT</text>
<text x="194.3" y="147">AUX_ANT</text>
<text x="194.4" y="144.4">GPS_ANT</text>
<text x="295.7" y="160.7">GSM_RDY</text>
<text x="277.2" y="164.8">STATUS</text>
<text x="344.8" y="164.5">NET_LIGHT</text>
</g>
<g font-size="1.8" fill="#a90000">
<text x="146" y="97.2" transform="rotate(-90 146 97.2)">1</text>
<text x="141.8" y="102.6">3</text>
<text x="149.4" y="102.6">2</text>
<text x="146.3" y="122.4" transform="rotate(-90 146.3 122.4)">1</text>
<text x="142" y="127.8">3</text>
<text x="149.7" y="127.8">2</text>
<text x="308.1" y="162" transform="rotate(-90 308.1 162)">3</text>
<text x="378.5" y="161.7" transform="rotate(-90 378.5 161.7)">3</text>
<text x="302.9" y="164.8">1</text>
<text x="373.2" y="164.6">1</text>
<text x="308.1" y="169.6" transform="rotate(-90 308.1 169.6)">2</text>
<text x="378.5" y="169.4" transform="rotate(-90 378.5 169.4)">2</text>
<text x="188.5" y="252">6</text>
<text x="206.3" y="252">1</text>
<text x="188.5" y="254.5">5</text>
<text x="206.3" y="254.5">2</text>
<text x="206.3" y="257">3</text>
<text x="197.9" y="261.8" transform="rotate(-90 197.9 261.8)">4</text>
</g>
<g font-size="1.8" fill="#725600">
<text x="339.6" y="99.7">USIM_DETECT</text>
<text x="119.5" y="103.7">GSM_TXD</text>
<text x="119.5" y="128.9">GSM_RXD</text>
<text x="144.7" y="255.6">GSM_PWR_EN</text>
</g>
<g font-size="1.4" fill="#a90000">
<text x="208.9" y="48">3</text>
<text x="208.9" y="50.5">4</text>
<text x="259.3" y="50.5">15</text>
<text x="259.3" y="48">44</text>
<text x="16.2" y="58.7">108</text>
<text x="57.3" y="59.9">39</text>
<text x="57.3" y="57.9">62</text>
<text x="208.5" y="58.2">26</text>
<text x="208.5" y="55.6">48</text>
<text x="259.3" y="55.6">45</text>
<text x="259.3" y="58.2">47</text>
<text x="16.2" y="61.2">109</text>
<text x="16.2" y="63.8">112</text>
<text x="57.3" y="62">38</text>
<text x="57.3" y="64">63</text>
<text x="208.5" y="60.7">21</text>
<text x="208.5" y="63.2">22</text>
<text x="208.5" y="65.8">23</text>
<text x="259.3" y="65.8">35</text>
<text x="259.3" y="60.7">46</text>
<text x="16.2" y="66.3">113</text>
<text x="16.2" y="68.8">114</text>
<text x="16.2" y="71.4">115</text>
<text x="208.5" y="68.3">24</text>
<text x="208.5" y="70.9">25</text>
<text x="259.3" y="68.3">36</text>
<text x="16.2" y="73.9">116</text>
<text x="16.2" y="76.5">117</text>
<text x="208.5" y="75.9">30</text>
<text x="259.3" y="75.9">73</text>
<text x="259.3" y="73.4">74</text>
<text x="16.7" y="82.8">96</text>
<text x="208.5" y="78.5">27</text>
<text x="208.5" y="81">28</text>
<text x="208.5" y="83.6">31</text>
<text x="259.3" y="78.5">75</text>
<text x="259.3" y="81">76</text>
<text x="368.5" y="83.3">C1</text>
<text x="16.7" y="87.9">94</text>
<text x="16.7" y="85.3">95</text>
<text x="57.3" y="86.1">777</text>
<text x="57.3" y="86.1">981</text>
<text x="208.5" y="86.1">29</text>
<text x="208.5" y="88.6">32</text>
<text x="259.3" y="86.1">17</text>
<text x="259.3" y="88.6">18</text>
<text x="368.5" y="85.9">C2</text>
<text x="368.5" y="88.4">C3</text>
<text x="16.2" y="90.4">119</text>
<text x="16.7" y="93">97</text>
<text x="57.1" y="91.7">107</text>
<text x="57.6" y="94.2">902</text>
<text x="57.6" y="94.2">993</text>
<text x="57.6" y="94.2">901</text>
<text x="208.9" y="93.7">6</text>
<text x="259.3" y="91.2">19</text>
<text x="259.3" y="93.7">20</text>
<text x="368.5" y="90.9">C5</text>
<text x="368.5" y="93.5">C6</text>
<text x="208.9" y="101.3">7</text>
<text x="208.9" y="98.8">8</text>
<text x="208.9" y="96.3">9</text>
<text x="259.3" y="101.3">51</text>
<text x="259.3" y="96.3">53</text>
<text x="368.4" y="98.6">SW</text>
<text x="368.5" y="96">C7</text>
<text x="208.5" y="106.4">72</text>
<text x="259.3" y="103.9">49</text>
<text x="368.5" y="103.6">S1</text>
<text x="368.5" y="106.2">S2</text>
<text x="208.5" y="111.5">66</text>
<text x="208.5" y="109">67</text>
<text x="259.3" y="111.5">54</text>
<text x="259.3" y="109">85</text>
<text x="368.5" y="108.7">S3</text>
<text x="208.5" y="119.1">68</text>
<text x="208.5" y="114">70</text>
<text x="208.5" y="116.6">71</text>
<text x="259.3" y="114">83</text>
<text x="259.3" y="116.6">84</text>
<text x="259.3" y="119.1">86</text>
<text x="208.5" y="121.7">69</text>
<text x="259.3" y="124.2">33</text>
<text x="208" y="126.7">106</text>
<text x="208.5" y="129.3">42</text>
<text x="259.3" y="126.7">34</text>
<text x="259.3" y="129.3">50</text>
<text x="259.3" y="131.8">52</text>
<text x="208.5" y="134.4">55</text>
<text x="208.5" y="136.9">56</text>
<text x="259.3" y="134.4">87</text>
<text x="25.3" y="142">1</text>
<text x="208.5" y="142">82</text>
<text x="259.3" y="139.4">11</text>
<text x="259.3" y="142">12</text>
<text x="25.3" y="147.1">2</text>
<text x="208.5" y="147.1">59</text>
<text x="208.5" y="144.5">79</text>
<text x="259.3" y="144.5">13</text>
<text x="259.3" y="147.1">16</text>
<text x="27.6" y="207">1</text>
<text x="27.6" y="212.1">2</text>
<text x="28.6" y="253.7">1</text>
<text x="28.6" y="258.8">2</text>
</g>
<g font-size="1.4" fill="#006464">
<text x="213.1" y="49">~{PWRKEY}</text>
<text x="213.1" y="51.5">~{RESET}</text>
<text x="250" y="49">VDD_AUX</text>
<text x="250.1" y="51.5">VDD_1V8</text>
<text x="21.3" y="59.7">SGMII_RST_N</text>
<text x="51.1" y="58.9">VBAT</text>
<text x="213.1" y="59.2">SD_CLK</text>
<text x="213.1" y="56.6">SD_DET</text>
<text x="252.5" y="56.6">ISINK</text>
<text x="252.7" y="59.2">ADC1</text>
<text x="21.3" y="62.2">SGMII_INT_N</text>
<text x="21.3" y="64.7">SGMII_RX_P</text>
<text x="51.1" y="63">VBAT</text>
<text x="51.1" y="60.9">VBAT</text>
<text x="51.1" y="65">VBAT</text>
<text x="213.1" y="61.7">SD_CMD</text>
<text x="213.1" y="64.2">SD_DATA0</text>
<text x="252.7" y="61.7">ADC2</text>
<text x="21.3" y="67.3">SGMII_RX_M</text>
<text x="21.3" y="69.8">SGMII_TX_M</text>
<text x="213.1" y="66.8">SD_DATA1</text>
<text x="213.1" y="69.3">SD_DATA2</text>
<text x="213.1" y="71.9">SD_DATA3</text>
<text x="246.5" y="66.8">HSIC_STROBE</text>
<text x="248.7" y="69.3">HSIC_DATA</text>
<text x="21.3" y="72.4">SGMII_TX_P</text>
<text x="21.3" y="74.9">SGMII_MDIO</text>
<text x="21.3" y="77.4">SGMII_MDC</text>
<text x="213.1" y="76.9">SDIO_DATA0</text>
<text x="249.7" y="76.9">PCM_OUT</text>
<text x="251" y="74.4">PCM_IN</text>
<text x="21.3" y="83.8">GPIO1</text>
<text x="213.1" y="79.5">SDIO_DATA1</text>
<text x="213.1" y="82">SDIO_DATA2</text>
<text x="248.7" y="79.5">PCM_SYNC</text>
<text x="249.7" y="82">PCM_CLK</text>
<text x="21.3" y="88.9">GPIO4</text>
<text x="21.3" y="86.3">GPIO2</text>
<text x="51.5" y="87.1">GND</text>
<text x="213.1" y="87.1">SDIO_CMD</text>
<text x="213.1" y="84.6">SDIO_DATA3</text>
<text x="213.1" y="89.6">SDIO_CLK</text>
<text x="248.6" y="87.1">USIM_DATA</text>
<text x="249.3" y="89.6">USIM_RST</text>
<text x="373.1" y="84.3">VCC</text>
<text x="373.1" y="86.8">RST</text>
<text x="373.1" y="89.4">CLK</text>
<text x="21.3" y="91.4">GPIO_19</text>
<text x="21.3" y="94">GPIO_54</text>
<text x="47.2" y="95.2">RESERVED</text>
<text x="52.8" y="92.7">NC</text>
<text x="213.1" y="94.7">SPI_CLK</text>
<text x="249.2" y="94.7">USIM_VDD</text>
<text x="249.2" y="92.2">USIM_CLK</text>
<text x="373.1" y="91.9">GND</text>
<text x="373.1" y="94.5">VPP</text>
<text x="213.1" y="99.8">SPI_MOSI</text>
<text x="213.1" y="97.3">SPI_CS</text>
<text x="249.4" y="97.3">USIM_DET</text>
<text x="373.1" y="97">IO</text>
<text x="373.1" y="99.5">SW</text>
<text x="213.1" y="102.3">SPI_MISO</text>
<text x="213.1" y="107.4">DTR</text>
<text x="249.6" y="102.3">NETLIGHT</text>
<text x="251.1" y="104.9">STATUS</text>
<text x="373.1" y="104.6">SHIELD</text>
<text x="373.1" y="107.2">SHIELD__1</text>
<text x="213.1" y="112.5">RTS</text>
<text x="213.1" y="110">CTS</text>
<text x="239.2" y="110">BOOT_CFG0/USB_BOOT</text>
<text x="247.3" y="112.5">FLIGHTMODE</text>
<text x="373.1" y="109.7">SHIELD__2</text>
<text x="213.1" y="115">DCD</text>
<text x="213.1" y="117.6">TXD</text>
<text x="251.6" y="115">COEX1</text>
<text x="251.6" y="117.6">COEX2</text>
<text x="213.1" y="120.1">RXD</text>
<text x="213.1" y="122.7">RI</text>
<text x="251.6" y="120.1">COEX3</text>
<text x="252" y="125.2">GPIO3</text>
<text x="213.1" y="127.7">DBG_RXD</text>
<text x="213.1" y="130.3">DBG_TXD</text>
<text x="251" y="130.3">GPIO43</text>
<text x="252" y="127.7">GPIO6</text>
<text x="213.1" y="135.4">SCL</text>
<text x="213.1" y="137.9">SDA</text>
<text x="251" y="132.8">GPIO41</text>
<text x="251" y="135.4">GPIO77</text>
<text x="213.1" y="143">MAIN_ANT</text>
<text x="248.8" y="140.4">USB_VBUS</text>
<text x="250.6" y="143">USB_DN</text>
<text x="213.1" y="148.1">AUX_ANT</text>
<text x="213.1" y="145.5">GNSS_ANT</text>
<text x="250.7" y="145.5">USB_DP</text>
<text x="251.2" y="148.1">USB_ID</text>
</g>
</svg>
